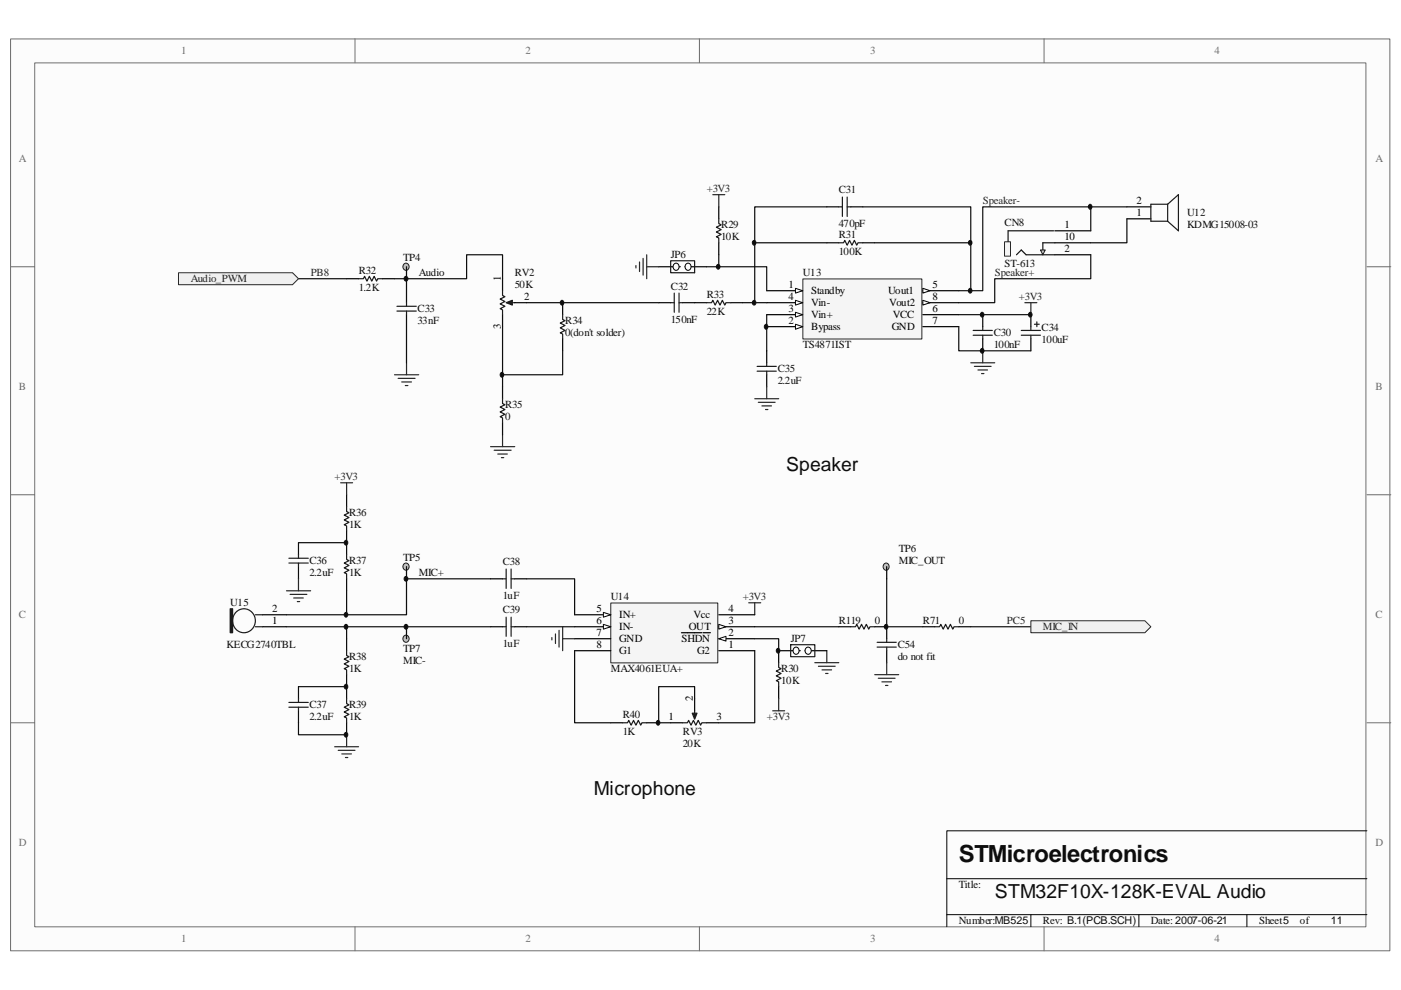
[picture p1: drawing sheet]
<svg xmlns="http://www.w3.org/2000/svg" width="297mm" height="210mm" viewBox="0 0 297 210" stroke-linecap="round" stroke-linejoin="round" font-family="sans-serif">
<path d="M2.3 8.3h292.4v193.3h-292.4z" fill="#fcfcfc"/>
<path d="M2.2 8.3h292.5v193.3h-292.5z" fill="none" stroke="#6e6e6e" stroke-width=".21"/>
<path d="M7.4 13.4h282.2v183.1h-282.2z" fill="#fcfcfc"/>
<g fill="none" stroke="#6e6e6e" stroke-width=".21">
<path d="M7.4 13.3h282.2v183.2h-282.2zM75.3 8.2v5.1M148.3 8.2v5.1M221.4 8.2v5.1M2.2 56.6h5.1M289.8 56.6h5.1M2.2 104.9h5.1M289.8 104.9h5.1M2.2 153.2h5.1M289.8 153.2h5.1M75.3 196.5v5.1M148.3 196.5v5.1"/>
<path d="M221.4 196.5v5.1"/>
</g>
<path d="M289.8 176.1h-89.1v20.4M200.7 186.3h89.1M200.7 193.9h89.1M218.6 193.9v2.6M241.5 193.9v2.6M264.4 193.9v2.6" fill="none" stroke="#000" stroke-width=".21"/>
<path d="M55.7 132.9h5M55.7 130.3h5" fill="none" stroke="#000" stroke-width=".25"/>
<path d="M50.2 129.6a2.46 2.46 0 0 1 3.3 .4 2.46 2.46 0 0 1 0 3.3 2.46 2.46 0 0 1-3.3 .3 2.64 2.64 0 0 1 0-4zM54.1 130.3h1.6M54.1 132.9h1.6" fill="none" stroke="#1c1c1c" stroke-width=".25"/>
<path d="M48.8 129.1h.5v5.1h-.5z" fill-rule="evenodd" fill="#1c1c1c"/>
<g fill="none" stroke="#1c1c1c" stroke-width=".25">
<path d="M247.6 43.3l2.2-2v7.6l-2.2-2M247.6 43.3v3.6M247.6 43.3h-3.6v3.6h3.6M61.3 119.4h4.1M61.3 118.4h4.1M63.3 117.6v.8M63.3 119.4v.7M73.5 117.6v1l.5 .3-1 .5 1 .5-1 .5 1 .5-1 .5 .5 .3v1M48.8 129.1h.5v5.1h-.5zM106.5 122.7h.8M106.5 132.9h.8M107.3 120.7v4.1"/>
<path d="M107.3 130.9v4M108.4 120.7v4.1M108.4 130.9v4M108.4 122.7h.7M108.4 132.9h.7M132 153.2h1.1l.2-.5 .5 1.1 .5-1.1 .5 1.1 .5-1.1 .5 1.1 .3-.6h1"/>
</g>
<path d="M238.9 43.9h5.1M238.9 46.4h5.1M63.3 115.1v2.5M73.5 115.1v2.5M63.3 120.1v2.6M73.5 122.7v2.6M104 122.7h2.5M104 132.9h2.5M109.1 122.7h2.6M109.1 132.9h2.6M129.5 153.2h2.5M137.1 153.2h2.6" fill="none" stroke="#000" stroke-width=".25"/>
<path d="M158.7 127.8h2.6M160 127.8v2.5" fill="none" stroke="#262626" stroke-width=".25"/>
<path d="M160 132.9h17.8" fill="none" stroke="#0e0e0e" stroke-width=".25"/>
<path d="M170.3 59.2h25.1v12.7h-25.1z" fill="#f5f5f5"/>
<path d="M170.2 59.1h25.2v12.8h-25.2z" fill="none" stroke="#262626" stroke-width=".21"/>
<path d="M162.6 61.6h7.6" fill="none" stroke="#000" stroke-width=".25"/>
<path d="M168.7 61.1l1.5 .5-1.5 .5z" fill="#fcfcfc"/>
<path d="M168.7 61.1l1.5 .5-1.5 .5z" fill="none" stroke="#000" stroke-width=".21"/>
<path d="M162.6 69.3h7.6" fill="none" stroke="#000" stroke-width=".25"/>
<path d="M168.7 68.7l1.5 .6-1.5 .5z" fill="#fcfcfc"/>
<path d="M168.7 68.7l1.5 .6-1.5 .5z" fill="none" stroke="#000" stroke-width=".21"/>
<path d="M162.6 66.7h7.6" fill="none" stroke="#000" stroke-width=".25"/>
<path d="M168.7 66.2l1.5 .5-1.5 .5z" fill="#fcfcfc"/>
<path d="M168.7 66.2l1.5 .5-1.5 .5z" fill="none" stroke="#000" stroke-width=".21"/>
<path d="M162.6 64.2h7.6" fill="none" stroke="#000" stroke-width=".25"/>
<path d="M168.7 63.7l1.5 .5-1.5 .5z" fill="#fcfcfc"/>
<path d="M168.7 63.7l1.5 .5-1.5 .5z" fill="none" stroke="#000" stroke-width=".21"/>
<path d="M195.7 61.6h7.6" fill="none" stroke="#000" stroke-width=".25"/>
<path d="M195.7 61.1l1.5 .5-1.5 .5z" fill="#fcfcfc"/>
<path d="M195.7 61.1l1.5 .5-1.5 .5z" fill="none" stroke="#000" stroke-width=".21"/>
<path d="M195.7 66.7h7.6M195.7 69.3h7.6M195.7 64.2h7.6" fill="none" stroke="#000" stroke-width=".25"/>
<path d="M195.7 63.7l1.5 .5-1.5 .5z" fill="#fcfcfc"/>
<path d="M195.7 63.7l1.5 .5-1.5 .5z" fill="none" stroke="#000" stroke-width=".21"/>
<path d="M145.2 56.6h4.6M152.4 43.9v2.5M152.4 51.5v2.5" fill="none" stroke="#000" stroke-width=".25"/>
<path d="M152.4 46.4v1l.5 .3-1 .5 1 .5-1 .5 1 .5-1 .5 .5 .3v1" fill="none" stroke="#1c1c1c" stroke-width=".25"/>
<path d="M145.4 56a.67 .67 0 0 1 .9 .1 .67 .67 0 0 1 0 .9 .67 .67 0 0 1-.9 .1 .86 .86 0 0 1 0-1.1z" fill-rule="evenodd" fill="#fcfcfc"/>
<path d="M145.4 56a.67 .67 0 0 1 .9 .1 .67 .67 0 0 1 0 .9 .67 .67 0 0 1-.9 .1 .86 .86 0 0 1 0-1.1z" fill="none" stroke="#000" stroke-width=".21"/>
<path d="M139.7 56.6h4.5" fill="none" stroke="#000" stroke-width=".25"/>
<path d="M142.9 56a.67 .67 0 0 1 .9 .1 .67 .67 0 0 1 0 .9 .67 .67 0 0 1-.9 .1 .86 .86 0 0 1 0-1.1z" fill-rule="evenodd" fill="#fcfcfc"/>
<path d="M142.9 56a.67 .67 0 0 1 .9 .1 .67 .67 0 0 1 0 .9 .67 .67 0 0 1-.9 .1 .86 .86 0 0 1 0-1.1z" fill="none" stroke="#000" stroke-width=".21"/>
<g fill="none" stroke="#1c1c1c" stroke-width=".25">
<path d="M76 59.1h1l.3-.5 .5 1 .5-1 .5 1 .5-1 .5 1 .3-.5h1M142.2 55.3h5.1v2.5h-5.1zM177.8 51.5h1.1l.2-.5 .5 1 .5-1 .5 1 .5-1 .5 1 .3-.5h1M177.8 43.9h.8M178.6 41.8v4.1M179.6 41.8v4.1M179.6 43.9h.8M84.2 64.9h4.1M84.2 66h4.1M86.2 64.2v.7M86.2 66v.7M142.2 64.2h.8"/>
<path d="M143 62.1v4.1M144 62.1v4.1M144 64.2h.7M149.8 64.2h1.1l.2-.5 .5 1 .5-1 .6 1 .5-1 .5 1 .2-.5h1M160.5 78.7h4.1M160.5 77.7h4.1M162.6 76.9v.8M162.6 78.7v.8M206.3 70.1h4.1M206.3 71.1h4.1M208.4 69.3v.8M208.4 71.1v.7"/>
<path d="M216.5 70.1h4.1M216.5 71.1h4.1M218.6 69.3v.8M218.6 71.1v.7M219.3 68.7h1M219.8 68.2v1.1"/>
</g>
<g fill="none" stroke="#262626" stroke-width=".25">
<path d="M134.8 56.3v.5M135.6 55.5v2.1M136.4 54.8v3.5M137.1 54v5.1M137.1 56.6h2.6M151.1 41.3h2.6M152.4 41.3v2.6M83.6 79.5h5.2M86.2 76.9v2.6M205.8 76.9h5.1M206.6 77.7h3.5M207.3 78.4h2.1"/>
<path d="M208.1 79.2h.5M208.4 74.4v2.5M217.3 64.2h2.5M218.6 64.2v2.5M84.4 80.2h3.6M85.2 81h2M85.9 81.7h.6M160 84.5h5.1M160.8 85.3h3.5M161.5 86.1h2.1M162.3 86.8h.5M162.6 82v2.5"/>
</g>
<g fill="none" stroke="#000" stroke-width=".25">
<path d="M73.5 59.1h2.5M81.1 59.1h2.5M175.3 51.5h2.5M175.3 43.9h2.5M180.4 43.9h2.5M182.9 51.5h2.6M86.2 61.6v2.6M86.2 66.7v2.6M139.7 64.2h2.5M144.7 64.2h5.1M154.9 64.2h2.6M162.6 74.4v2.5"/>
<path d="M162.6 79.5v2.5M208.4 66.7v2.6M208.4 71.8v2.6M218.6 66.7v2.6M218.6 71.8v2.6"/>
</g>
<g fill="none" stroke="#0e0e0e" stroke-width=".25">
<path d="M63.3 59.1h10.2M86.2 59.1v2.5M149.8 56.6h12.8v5M152.4 54v2.6M175.3 51.5h-15.3v12.7M175.3 43.9h-15.3v7.6M182.9 43.9h22.9v7.6M185.5 51.5h20.3v10.1M86.2 69.3v7.6M157.5 64.2h5.1M162.6 66.7v7.7M203.3 69.3v5.1h15.3"/>
<path d="M203.3 66.7h15.3"/>
</g>
<circle cx="86" cy="56.5" r=".7" fill="#c0c0c0"/>
<circle cx="86" cy="56.5" r=".7" fill="none" stroke="#1c1c1c" stroke-width=".21"/>
<path d="M86.2 56.6v2.5" fill="none" stroke="#000" stroke-width=".25"/>
<path d="M187.4 119.6a.67 .67 0 0 1 .9 .1 .67 .67 0 0 1 0 .9 .67 .67 0 0 1-.9 .1 .86 .86 0 0 1 0-1.1z" fill-rule="evenodd" fill="#c0c0c0"/>
<path d="M187.4 119.6a.67 .67 0 0 1 .9 .1 .67 .67 0 0 1 0 .9 .67 .67 0 0 1-.9 .1 .86 .86 0 0 1 0-1.1z" fill="none" stroke="#1c1c1c" stroke-width=".21"/>
<path d="M188 120.1v2.6" fill="none" stroke="#000" stroke-width=".25"/>
<circle cx="86" cy="120.1" r=".7" fill="#c0c0c0"/>
<circle cx="86" cy="120.1" r=".7" fill="none" stroke="#1c1c1c" stroke-width=".21"/>
<path d="M86.2 120.1v2.6" fill="none" stroke="#000" stroke-width=".25"/>
<path d="M129.5 127.9h22.7v12.6h-22.7z" fill="#f5f5f5"/>
<path d="M129.5 127.8h22.7v12.7h-22.7z" fill="none" stroke="#262626" stroke-width=".21"/>
<path d="M152.4 138h7.6M152.4 132.9h7.6" fill="none" stroke="#000" stroke-width=".25"/>
<path d="M152.4 132.4l1.5 .5-1.5 .5z" fill="#fcfcfc"/>
<path d="M152.4 132.4l1.5 .5-1.5 .5z" fill="none" stroke="#000" stroke-width=".21"/>
<path d="M152.4 135.4h7.6" fill="none" stroke="#000" stroke-width=".25"/>
<path d="M152.4 135.4l1.5-.5v1z" fill="#fcfcfc"/>
<path d="M152.4 135.4l1.5-.5v1z" fill="none" stroke="#000" stroke-width=".21"/>
<path d="M121.8 130.3h7.7M144.5 134.2h4.3M149.1 134.2h1.5M152.4 130.3h7.6" fill="none" stroke="#000" stroke-width=".25"/>
<path d="M127.9 129.8l1.6 .5-1.6 .6z" fill="#fcfcfc"/>
<path d="M127.9 129.8l1.6 .5-1.6 .6z" fill="none" stroke="#000" stroke-width=".21"/>
<path d="M121.8 132.9h7.7" fill="none" stroke="#000" stroke-width=".25"/>
<path d="M127.9 132.4l1.6 .5-1.6 .5z" fill="#fcfcfc"/>
<path d="M127.9 132.4l1.6 .5-1.6 .5z" fill="none" stroke="#000" stroke-width=".21"/>
<path d="M73.5 104.9v2.5M73.5 112.5v2.6M73.5 135.4v2.6M121.8 135.4h7.7M121.8 138h7.7M63.3 145.6v2.5M63.3 150.7v2.5M73.5 143v5.1M73.5 153.2v2.6" fill="none" stroke="#000" stroke-width=".25"/>
<path d="M73.5 107.4v1.1l.5 .2-1 .5 1 .5-1 .5 1 .5-1 .6 .5 .2v1M73.5 138v1l.5 .2-1 .5 1 .6-1 .5 1 .5-1 .5 .5 .2v1M61.3 149.9h4.1M61.3 148.9h4.1M63.3 148.1v.8M63.3 149.9v.8M73.5 148.1v1.1l.5 .2-1 .5 1 .6-1 .5 1 .5-1 .5 .5 .2v1" fill="none" stroke="#1c1c1c" stroke-width=".25"/>
<path d="M72.2 102.4h2.6M73.5 102.4v2.5M60.7 125.3h5.2M61.5 126h3.6M62.3 126.8h2M63 127.6h.5M63.3 122.7v2.6M70.9 158.3h5.1M71.7 159.1h3.6M72.5 159.9h2M73.5 155.8v2.5M73.2 160.6h.5" fill="none" stroke="#262626" stroke-width=".25"/>
<path d="M63.3 115.1h10.2M60.7 132.9h43.3M73.5 125.3v5M73.5 132.9v2.5M104 122.7h-17.8v7.6h-25.5M111.7 122.7h10.1v7.6M111.7 132.9h10.1M63.3 145.6h10.2" fill="none" stroke="#0e0e0e" stroke-width=".25"/>
<circle cx="86" cy="135.4" r=".7" fill="#c0c0c0"/>
<circle cx="86" cy="135.4" r=".7" fill="none" stroke="#1c1c1c" stroke-width=".21"/>
<path d="M86.2 132.9v2.5M169.7 138h-4.6v2.5M165.1 145.6v2.5" fill="none" stroke="#000" stroke-width=".25"/>
<path d="M160 135.4h5.1v2.6M63.3 153.2v2.6h10.2" fill="none" stroke="#0e0e0e" stroke-width=".25"/>
<path d="M165.1 140.5v1l.5 .3-1 .5 1 .5-1 .5 1 .5-1 .5 .5 .3v1" fill="none" stroke="#1c1c1c" stroke-width=".25"/>
<path d="M175.3 138v2.5M163.8 150.7h2.6M165.1 148.1v2.6M172.8 140.5h5M173.5 141.3h3.6M174.3 142h2M175 142.8h.6" fill="none" stroke="#262626" stroke-width=".25"/>
<path d="M168.3 137.4a.67 .67 0 0 1 .9 .1 .67 .67 0 0 1 0 .9 .67 .67 0 0 1-.9 .1 .86 .86 0 0 1 0-1.1z" fill-rule="evenodd" fill="#fcfcfc"/>
<path d="M168.3 137.4a.67 .67 0 0 1 .9 .1 .67 .67 0 0 1 0 .9 .67 .67 0 0 1-.9 .1 .86 .86 0 0 1 0-1.1z" fill="none" stroke="#000" stroke-width=".21"/>
<path d="M170.7 138h4.6" fill="none" stroke="#000" stroke-width=".25"/>
<circle cx="171.3" cy="137.9" r=".7" fill="#fcfcfc"/>
<circle cx="171.3" cy="137.9" r=".7" fill="none" stroke="#000" stroke-width=".21"/>
<path d="M107.9 64.2h1.2M119.3 66.7v1l.5 .3-1 .5 1 .5-1 .5 1 .6-1 .5 .5 .2v1M106.5 84.5v1.1l.6 .2-1.1 .5 1.1 .5-1.1 .5 1.1 .5-1.1 .5 .5 .3v1M167.6 136.7h5.2v2.5h-5.2z" fill="none" stroke="#1c1c1c" stroke-width=".25"/>
<path d="M104 94.7h5.1M104.8 95.5h3.6M105.5 96.3h2.1M106.3 97h.5M106.5 92.2v2.5M117 135.2v.5M117.8 134.4v2M118.5 133.6v3.6M119.3 132.9v5.1M119.3 135.4h2.5" fill="none" stroke="#262626" stroke-width=".25"/>
<path d="M106.5 59.1v2.5M106.5 66.7v2.6M119.3 64.2v2.5M119.3 71.8v2.6M106.5 82v2.5M106.5 89.6v2.6" fill="none" stroke="#000" stroke-width=".25"/>
<path d="M106.5 79.5v2.5" fill="none" stroke="#0e0e0e" stroke-width=".25"/>
<path d="M107.3 64.2l1.3-.5v1z" fill="#1c1c1c"/>
<path d="M106.5 61.6v1.1l.6 .2-1.1 .5 1.1 .5-1.1 .5 1.1 .5-1.1 .5 .5 .3v1M107.3 64.2l1.3-.5v1zM147.3 150.7v1.3" fill="none" stroke="#1c1c1c" stroke-width=".25"/>
<path d="M109.1 64.2h2.6M142.2 153.2h2.5M149.8 153.2h2.6" fill="none" stroke="#000" stroke-width=".25"/>
<path d="M83.6 59.1h15.3v-5.1h7.6v5.1M106.5 69.3v10.2h12.8v-5.1M111.7 64.2h28" fill="none" stroke="#0e0e0e" stroke-width=".25"/>
<path d="M146.8 151.2h1l-.5 1.3z" fill="#1c1c1c"/>
<path d="M144.7 153.2h1.1l.2-.5 .5 1.1 .5-1.1 .5 1.1 .5-1.1 .5 1.1 .3-.6h1M146.8 151.2h1l-.5 1.3z" fill="none" stroke="#1c1c1c" stroke-width=".25"/>
<path d="M223.6 48.9h7.7M223.6 51.5h7.7M223.6 54h7.7M147.3 148.1v2.6" fill="none" stroke="#000" stroke-width=".25"/>
<path d="M121.8 138v15.2h7.7M160 138v15.2h-7.6M147.3 148.1v-2.5h-7.6v7.6h2.5" fill="none" stroke="#0e0e0e" stroke-width=".25"/>
<path d="M215.5 54l1-1 1 1h6.1M221.1 51.5h2.5" fill="none" stroke="#141414" stroke-width=".25"/>
<path d="M213 51.3h1.2v3h-1.2z" fill="#f5f5f5"/>
<path d="M213 51.3h1.2v3h-1.2z" fill="none" stroke="#262626" stroke-width=".21"/>
<path d="M221.1 51.5v2.5" fill="none" stroke="#141414" stroke-width=".25"/>
<path d="M220.6 53h1l-.5 1z" fill="#c0c0c0"/>
<path d="M220.6 53h1l-.5 1z" fill="none" stroke="#1c1c1c" stroke-width=".21"/>
<path d="M223.4 48.9h-9.7v2.3" fill="none" stroke="#141414" stroke-width=".25"/>
<path d="M231.3 48.9v-5h-22.9v17.7h-5.1M231.3 54v5.1h-20.4v5.1h-7.6M231.3 43.9h7.6M238.9 46.4v5.1h-7.6M188 122.7v10.2h7.7M205.8 132.9h12.8" fill="none" stroke="#0e0e0e" stroke-width=".25"/>
<path d="M177.8 132.9h2.6M185.5 132.9h2.5v2.5M188 138v2.5M195.7 132.9h2.5M203.3 132.9h2.5" fill="none" stroke="#000" stroke-width=".25"/>
<path d="M180.4 132.9h1l.2-.5 .6 1 .5-1 .5 1 .5-1 .5 1 .2-.5h1.1M186 137.2h4M186 136.2h4M188 135.4v.8M188 137.2v.8M198.2 132.9h1l.3-.5 .5 1 .5-1 .5 1 .5-1 .5 1 .3-.5h1" fill="none" stroke="#1c1c1c" stroke-width=".25"/>
<path d="M185.5 143h5M186.2 143.8h3.6M187 144.6h2M187.7 145.3h.6M188 140.5v2.5" fill="none" stroke="#262626" stroke-width=".25"/>
<path d="M37.8 57.8h24.2l1.3 1.3-1.3 1.3h-24.2z" fill-rule="evenodd" fill="#f0f0f0"/>
<path d="M37.8 57.8h24.2l1.3 1.3-1.3 1.3h-24.2z" fill="none" stroke="#262626" stroke-width=".21"/>
<path d="M218.6 131.6h24.1l1.3 1.3-1.3 1.3h-24.1z" fill-rule="evenodd" fill="#f0f0f0"/>
<path d="M218.6 131.6h24.1l1.3 1.3-1.3 1.3h-24.1z" fill="none" stroke="#262626" stroke-width=".21"/>
<path d="M73.2 155.3a.45 .45 0 0 1 .5 .5 .45 .45 0 0 1-.5 .4 .6 .6 0 0 1 0-.9z" fill-rule="evenodd" fill="#0e0e0e"/>
<path d="M73.2 155.3a.45 .45 0 0 1 .5 .5 .45 .45 0 0 1-.5 .4 .6 .6 0 0 1 0-.9z" fill="none" stroke="#0e0e0e" stroke-width=".21"/>
<path d="M73.2 145.2a.45 .45 0 0 1 .5 .4 .45 .45 0 0 1-.5 .4 .6 .6 0 0 1 0-.8z" fill-rule="evenodd" fill="#0e0e0e"/>
<path d="M73.2 145.2a.45 .45 0 0 1 .5 .4 .45 .45 0 0 1-.5 .4 .6 .6 0 0 1 0-.8z" fill="none" stroke="#0e0e0e" stroke-width=".21"/>
<path d="M73.2 132.4a.46 .46 0 0 1 .5 .5 .46 .46 0 0 1-.5 .4 .61 .61 0 0 1 0-.9z" fill-rule="evenodd" fill="#0e0e0e"/>
<path d="M73.2 132.4a.46 .46 0 0 1 .5 .5 .46 .46 0 0 1-.5 .4 .61 .61 0 0 1 0-.9z" fill="none" stroke="#0e0e0e" stroke-width=".21"/>
<path d="M73.2 129.9a.45 .45 0 0 1 .5 .4 .45 .45 0 0 1-.5 .5 .6 .6 0 0 1 0-.9z" fill-rule="evenodd" fill="#0e0e0e"/>
<path d="M73.2 129.9a.45 .45 0 0 1 .5 .4 .45 .45 0 0 1-.5 .5 .6 .6 0 0 1 0-.9z" fill="none" stroke="#0e0e0e" stroke-width=".21"/>
<path d="M73.2 114.6a.45 .45 0 0 1 .5 .5 .45 .45 0 0 1-.5 .4 .6 .6 0 0 1 0-.9z" fill-rule="evenodd" fill="#0e0e0e"/>
<path d="M73.2 114.6a.45 .45 0 0 1 .5 .5 .45 .45 0 0 1-.5 .4 .6 .6 0 0 1 0-.9z" fill="none" stroke="#0e0e0e" stroke-width=".21"/>
<path d="M85.9 132.4a.47 .47 0 0 1 .6 .5 .47 .47 0 0 1-.6 .4 .6 .6 0 0 1 0-.9z" fill-rule="evenodd" fill="#0e0e0e"/>
<path d="M85.9 132.4a.47 .47 0 0 1 .6 .5 .47 .47 0 0 1-.6 .4 .6 .6 0 0 1 0-.9z" fill="none" stroke="#0e0e0e" stroke-width=".21"/>
<path d="M85.9 122.3a.46 .46 0 0 1 .6 .4 .46 .46 0 0 1-.6 .5 .59 .59 0 0 1 0-.9z" fill-rule="evenodd" fill="#0e0e0e"/>
<path d="M85.9 122.3a.46 .46 0 0 1 .6 .4 .46 .46 0 0 1-.6 .5 .59 .59 0 0 1 0-.9z" fill="none" stroke="#0e0e0e" stroke-width=".21"/>
<path d="M85.9 58.7a.47 .47 0 0 1 .6 .4 .47 .47 0 0 1-.6 .4 .6 .6 0 0 1 0-.8z" fill-rule="evenodd" fill="#0e0e0e"/>
<path d="M85.9 58.7a.47 .47 0 0 1 .6 .4 .47 .47 0 0 1-.6 .4 .6 .6 0 0 1 0-.8z" fill="none" stroke="#0e0e0e" stroke-width=".21"/>
<path d="M106.2 79a.46 .46 0 0 1 .6 .5 .46 .46 0 0 1-.6 .4 .61 .61 0 0 1 0-.9z" fill-rule="evenodd" fill="#0e0e0e"/>
<path d="M106.2 79a.46 .46 0 0 1 .6 .5 .46 .46 0 0 1-.6 .4 .61 .61 0 0 1 0-.9z" fill="none" stroke="#0e0e0e" stroke-width=".21"/>
<path d="M119 63.7a.45 .45 0 0 1 .5 .5 .45 .45 0 0 1-.5 .4 .6 .6 0 0 1 0-.9z" fill-rule="evenodd" fill="#0e0e0e"/>
<path d="M119 63.7a.45 .45 0 0 1 .5 .5 .45 .45 0 0 1-.5 .4 .6 .6 0 0 1 0-.9z" fill="none" stroke="#0e0e0e" stroke-width=".21"/>
<path d="M139.3 152.8a.45 .45 0 0 1 .6 .4 .45 .45 0 0 1-.6 .5 .6 .6 0 0 1 0-.9z" fill-rule="evenodd" fill="#0e0e0e"/>
<path d="M139.3 152.8a.45 .45 0 0 1 .6 .4 .45 .45 0 0 1-.6 .5 .6 .6 0 0 1 0-.9z" fill="none" stroke="#0e0e0e" stroke-width=".21"/>
<path d="M152.1 56.1a.46 .46 0 0 1 .6 .5 .46 .46 0 0 1-.6 .4 .61 .61 0 0 1 0-.9z" fill-rule="evenodd" fill="#0e0e0e"/>
<path d="M152.1 56.1a.46 .46 0 0 1 .6 .5 .46 .46 0 0 1-.6 .4 .61 .61 0 0 1 0-.9z" fill="none" stroke="#0e0e0e" stroke-width=".21"/>
<path d="M159.7 63.7a.45 .45 0 0 1 .6 .5 .45 .45 0 0 1-.6 .4 .6 .6 0 0 1 0-.9z" fill-rule="evenodd" fill="#0e0e0e"/>
<path d="M159.7 63.7a.45 .45 0 0 1 .6 .5 .45 .45 0 0 1-.6 .4 .6 .6 0 0 1 0-.9z" fill="none" stroke="#0e0e0e" stroke-width=".21"/>
<path d="M159.7 51a.45 .45 0 0 1 .6 .5 .45 .45 0 0 1-.6 .4 .6 .6 0 0 1 0-.9z" fill-rule="evenodd" fill="#0e0e0e"/>
<path d="M159.7 51a.45 .45 0 0 1 .6 .5 .45 .45 0 0 1-.6 .4 .6 .6 0 0 1 0-.9z" fill="none" stroke="#0e0e0e" stroke-width=".21"/>
<path d="M162.2 68.8a.47 .47 0 0 1 .6 .5 .47 .47 0 0 1-.6 .4 .64 .64 0 0 1 0-.9z" fill-rule="evenodd" fill="#0e0e0e"/>
<path d="M162.2 68.8a.47 .47 0 0 1 .6 .5 .47 .47 0 0 1-.6 .4 .64 .64 0 0 1 0-.9z" fill="none" stroke="#0e0e0e" stroke-width=".21"/>
<path d="M164.8 137.5a.46 .46 0 0 1 .6 .5 .46 .46 0 0 1-.6 .4 .61 .61 0 0 1 0-.9z" fill-rule="evenodd" fill="#0e0e0e"/>
<path d="M164.8 137.5a.46 .46 0 0 1 .6 .5 .46 .46 0 0 1-.6 .4 .61 .61 0 0 1 0-.9z" fill="none" stroke="#0e0e0e" stroke-width=".21"/>
<path d="M187.7 132.4a.46 .46 0 0 1 .6 .5 .46 .46 0 0 1-.6 .4 .61 .61 0 0 1 0-.9z" fill-rule="evenodd" fill="#0e0e0e"/>
<path d="M187.7 132.4a.46 .46 0 0 1 .6 .5 .46 .46 0 0 1-.6 .4 .61 .61 0 0 1 0-.9z" fill="none" stroke="#0e0e0e" stroke-width=".21"/>
<path d="M205.5 61.2a.45 .45 0 0 1 .6 .4 .45 .45 0 0 1-.6 .5 .6 .6 0 0 1 0-.9z" fill-rule="evenodd" fill="#0e0e0e"/>
<path d="M205.5 61.2a.45 .45 0 0 1 .6 .4 .45 .45 0 0 1-.6 .5 .6 .6 0 0 1 0-.9z" fill="none" stroke="#0e0e0e" stroke-width=".21"/>
<path d="M205.5 51a.45 .45 0 0 1 .6 .5 .45 .45 0 0 1-.6 .4 .6 .6 0 0 1 0-.9z" fill-rule="evenodd" fill="#0e0e0e"/>
<path d="M205.5 51a.45 .45 0 0 1 .6 .5 .45 .45 0 0 1-.6 .4 .6 .6 0 0 1 0-.9z" fill="none" stroke="#0e0e0e" stroke-width=".21"/>
<path d="M208 73.9a.45 .45 0 0 1 .6 .5 .45 .45 0 0 1-.6 .4 .6 .6 0 0 1 0-.9z" fill-rule="evenodd" fill="#0e0e0e"/>
<path d="M208 73.9a.45 .45 0 0 1 .6 .5 .45 .45 0 0 1-.6 .4 .6 .6 0 0 1 0-.9z" fill="none" stroke="#0e0e0e" stroke-width=".21"/>
<path d="M208 66.3a.45 .45 0 0 1 .6 .4 .45 .45 0 0 1-.6 .5 .6 .6 0 0 1 0-.9z" fill-rule="evenodd" fill="#0e0e0e"/>
<path d="M208 66.3a.45 .45 0 0 1 .6 .4 .45 .45 0 0 1-.6 .5 .6 .6 0 0 1 0-.9z" fill="none" stroke="#0e0e0e" stroke-width=".21"/>
<path d="M218.2 66.3a.45 .45 0 0 1 .6 .4 .45 .45 0 0 1-.6 .5 .6 .6 0 0 1 0-.9z" fill-rule="evenodd" fill="#0e0e0e"/>
<path d="M218.2 66.3a.45 .45 0 0 1 .6 .4 .45 .45 0 0 1-.6 .5 .6 .6 0 0 1 0-.9z" fill="none" stroke="#0e0e0e" stroke-width=".21"/>
<path d="M230.9 43.4a.47 .47 0 0 1 .6 .4 .47 .47 0 0 1-.6 .5 .64 .64 0 0 1 0-.9z" fill-rule="evenodd" fill="#0e0e0e"/>
<path d="M230.9 43.4a.47 .47 0 0 1 .6 .4 .47 .47 0 0 1-.6 .5 .64 .64 0 0 1 0-.9z" fill="none" stroke="#0e0e0e" stroke-width=".21"/>
<text font-size="5" fill="#0e0e0e" x="203.3" y="182.7">STMicroelectronics</text>
<g font-size="4.1" fill="#0e0e0e">
<text x="166.7" y="99.9">Speaker</text>
<text x="125.9" y="168.7">Microphone</text>
<text x="210.9" y="190.5">STM32F10X-128K-EVAL Audio</text>
</g>
<g font-size="2.3" fill="#706f64">
<text x="38.4" y="11.5">1</text>
<text x="111.4" y="11.5">2</text>
<text x="184.5" y="11.5">3</text>
<text x="257.5" y="11.5">4</text>
<text x="4" y="34.4">A</text>
<text x="291.6" y="34.4">A</text>
<text x="4" y="82.7">B</text>
<text x="291.6" y="82.7">B</text>
<text x="4" y="131.1">C</text>
<text x="291.6" y="131.1">C</text>
<text x="4" y="179.4">D</text>
<text x="291.6" y="179.4">D</text>
<text x="38.4" y="199.8">1</text>
<text x="111.4" y="199.8">2</text>
<text x="184.5" y="199.8">3</text>
<text x="257.5" y="199.8">4</text>
</g>
<g font-size="2.3" fill="#262626">
<text x="149.9" y="40.8">+3V3</text>
<text x="208.4" y="43.3">Speaker-</text>
<text x="40.4" y="59.9">Audio_PWM</text>
<text x="65.9" y="58.6">PB8</text>
<text x="210.9" y="58.6">Speaker+</text>
<text x="216" y="63.7">+3V3</text>
<text x="70.9" y="101.8">+3V3</text>
<text x="157.5" y="127.3">+3V3</text>
<text x="213.5" y="132.3">PC5</text>
<text x="221.1" y="133.6">MIC_IN</text>
<text x="162.6" y="152.7">+3V3</text>
</g>
<g font-size="2.3" fill="#0e0e0e">
<text x="177.8" y="41">C31</text>
<text x="213" y="47.9">CN8</text>
<text x="251.7" y="45.8">U12</text>
<text x="152.9" y="48.4">R29</text>
<text x="152.9" y="50.9">10K</text>
<text x="177.8" y="50.4">R31</text>
<text x="177.8" y="54">100K</text>
<text x="177.8" y="48.1">470pF</text>
<text x="251.7" y="48.4">KDMG15008-03</text>
<text x="76.1" y="58">R32</text>
<text x="85.5" y="55.2">TP4</text>
<text x="88.8" y="58.6">Audio</text>
<text x="109.1" y="58.6">RV2</text>
<text x="142.2" y="54.7">JP6</text>
<text x="170.2" y="58.6">U13</text>
<text x="213" y="56.5">ST-613</text>
<text x="76.1" y="61.6">1.2K</text>
<text x="109.1" y="61.1">50K</text>
<text x="142.2" y="61.4">C32</text>
<text x="149.9" y="63.2">R33</text>
<text x="88.5" y="66.2">C33</text>
<text x="88.5" y="68.7">33nF</text>
<text x="119.8" y="68.7">R34</text>
<text x="119.8" y="71.3">0(don't solder)</text>
<text x="142.2" y="68.5">150nF</text>
<text x="149.9" y="66.7">22K</text>
<text x="210.7" y="71.3">C30</text>
<text x="220.8" y="70.3">C34</text>
<text x="170.2" y="73.8">TS4871IST</text>
<text x="210.7" y="73.8">100nF</text>
<text x="220.8" y="72.8">100uF</text>
<text x="164.9" y="78.9">C35</text>
<text x="164.9" y="81.4">2.2uF</text>
<text x="107.1" y="86.6">R35</text>
<text x="107.1" y="89.1">0</text>
<text x="74" y="109.4">R36</text>
<text x="74" y="112">1K</text>
<text x="65.6" y="119.6">C36</text>
<text x="74" y="119.6">R37</text>
<text x="85.5" y="118.9">TP5</text>
<text x="106.6" y="119.9">C38</text>
<text x="190.6" y="117.1">TP6</text>
<text x="190.6" y="119.6">MIC_OUT</text>
<text x="65.6" y="122.2">2.2uF</text>
<text x="74" y="122.2">1K</text>
<text x="88.8" y="122.2">MIC+</text>
<text x="48.8" y="128.5">U15</text>
<text x="106.6" y="127">1uF</text>
<text x="106.6" y="130">C39</text>
<text x="129.5" y="127.3">U14</text>
<text x="48" y="137.5">KECG2740TBL</text>
<text x="106.6" y="137.2">1uF</text>
<text x="167.7" y="136.1">JP7</text>
<text x="177.8" y="132.3">R119</text>
<text x="185.5" y="132.3">0</text>
<text x="190.3" y="137.5">C54</text>
<text x="195.7" y="132.3">R71</text>
<text x="203.3" y="132.3">0</text>
<text x="74" y="140">R38</text>
<text x="74" y="142.5">1K</text>
<text x="85.5" y="138.2">TP7</text>
<text x="85.5" y="140.8">MIC-</text>
<text x="129.5" y="142.5">MAX4061EUA+</text>
<text x="165.6" y="142.5">R30</text>
<text x="190.3" y="140">do not fit</text>
<text x="165.6" y="145.1">10K</text>
<text x="65.6" y="150.2">C37</text>
<text x="65.6" y="152.7">2.2uF</text>
<text x="74" y="150.2">R39</text>
<text x="74" y="152.7">1K</text>
<text x="132" y="152.2">R40</text>
<text x="132" y="155.7">1K</text>
<text x="144.8" y="155.7">RV3</text>
<text x="144.8" y="158.3">20K</text>
<text x="203.3" y="188.3">Title:</text>
<text x="203.3" y="196">Number:MB525</text>
<text x="221.1" y="196">Rev: B.1(PCB.SCH)</text>
<text x="244" y="196">Date:2007-06-21</text>
<text x="267" y="196">Sheet5</text>
<text x="275.6" y="196">of</text>
<text x="282.2" y="196">11</text>
</g>
<g font-size="2.3">
<text x="241" y="43.3">2</text>
<text x="241" y="45.8">1</text>
<text x="225.7" y="48.4">1</text>
<text x="225.7" y="50.9">10</text>
<text x="225.7" y="53.5">2</text>
<text x="106.2" y="59.6" transform="rotate(-90 106.2 59.6)">1</text>
<text x="111.2" y="63.7">2</text>
<text x="167.2" y="61.1">1</text>
<text x="167.2" y="63.7">4</text>
<text x="172" y="62.4">Standby</text>
<text x="172" y="64.9">Vin-</text>
<text x="188.3" y="62.4">Uout1</text>
<text x="188.5" y="64.9">Vout2</text>
<text x="197.7" y="61.1">5</text>
<text x="197.7" y="63.7">8</text>
<text x="106.2" y="69.8" transform="rotate(-90 106.2 69.8)">3</text>
<text x="167.2" y="68.7">2</text>
<text x="167.2" y="66.2">3</text>
<text x="172" y="70">Bypass</text>
<text x="172" y="67.5">Vin+</text>
<text x="189.1" y="70">GND</text>
<text x="189.3" y="67.5">VCC</text>
<text x="197.7" y="66.2">6</text>
<text x="197.7" y="68.7">7</text>
<text x="57.7" y="129.8">2</text>
<text x="126.4" y="129.8">5</text>
<text x="131.3" y="131.1">IN+</text>
<text x="147.1" y="131.1">Vcc</text>
<text x="154.4" y="129.8">4</text>
<text x="57.7" y="132.3">1</text>
<text x="126.4" y="132.3">6</text>
<text x="126.4" y="134.9">7</text>
<text x="126.4" y="137.5">8</text>
<text x="131.3" y="133.6">IN-</text>
<text x="131.3" y="136.1">GND</text>
<text x="144.5" y="136.1">SHDN</text>
<text x="146" y="133.6">OUT</text>
<text x="154.4" y="132.3">3</text>
<text x="154.4" y="137.5">1</text>
<text x="154.4" y="134.9">2</text>
<text x="131.3" y="138.7">G1</text>
<text x="147.8" y="138.7">G2</text>
<text x="146.9" y="148.7" transform="rotate(-90 146.9 148.7)">2</text>
<text x="141.7" y="152.7">1</text>
<text x="151.9" y="152.7">3</text>
</g>
</svg>
